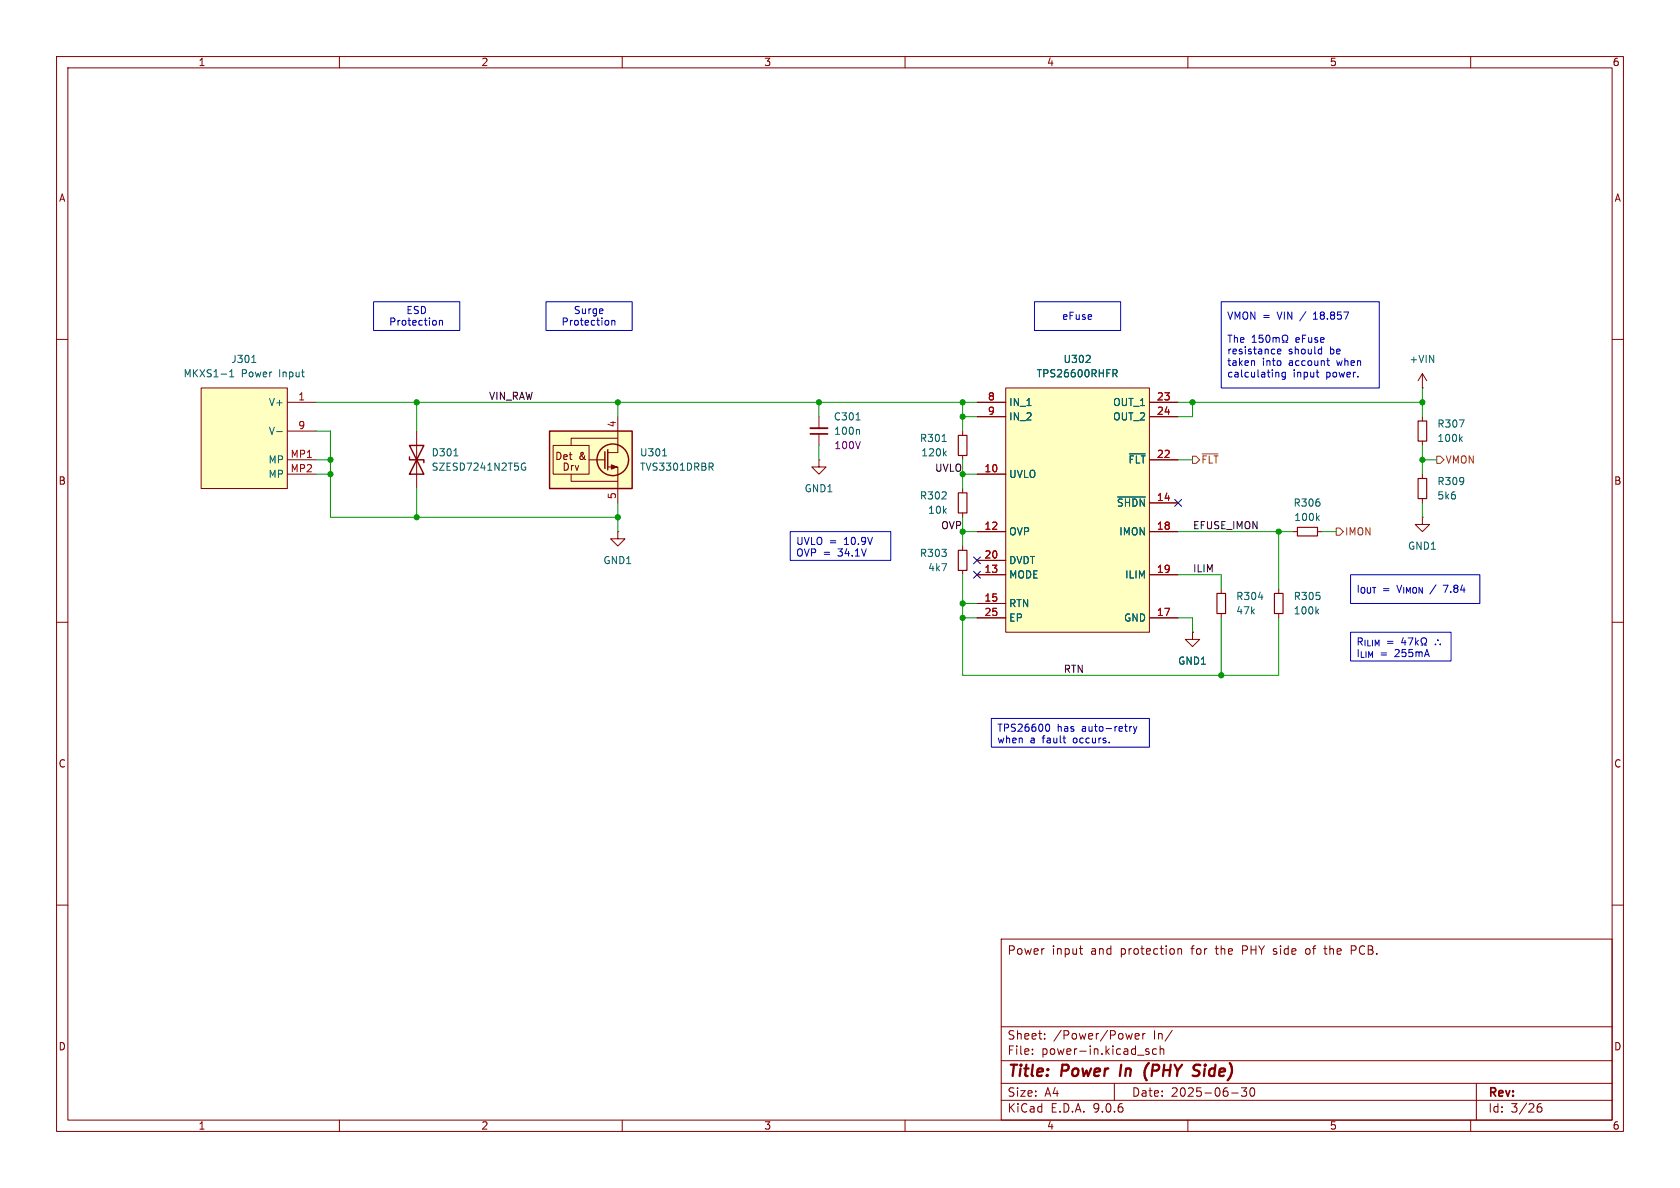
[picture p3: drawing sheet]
<svg xmlns="http://www.w3.org/2000/svg" width="297mm" height="210mm" viewBox="0 0 297 210" stroke-linecap="round" stroke-linejoin="round" font-family="sans-serif">
<g fill="none" stroke="#840000" stroke-width=".18">
<path d="M10 10h277v190h-277zM12 12h273v186h-273zM60 10v2M110 10v2M160 10v2M210 10v2M260 10v2M10 60h2M285 60h2M251.5 91.4v1.3h1.2l-1.2 1.3-1.3-1.3h1.3M251.5 91.4h.1M10 110h2"/>
<path d="M285 110h2M10 160h2M177 166h108v32h-108zM190.8 167.7h.6M191.1 168.6l.3 .1M208.2 167.8l.3-.1 .3 .1 .1 .9M208.2 167.7v1M231.1 167.7l-.3 .3v.4l.3 .3M234 167.7h.6M234.2 167.2v1.3l.4 .2M238.9 168h.6M239.5 167.2h-.6v1.5"/>
<path d="M285 160h2M60 198v2M110 198v2M160 198v2M177 194.5h108M177 191.5h108M177 187.5h108M177 181.5h108M182.5 186.3v.1M182.5 185.5v.1M184.7 183.6v.1M184.7 182.8v.1"/>
<path d="M197 191.5v3M200.2 182.7l-.3 1M200.7 183.2l.7-.1-.1-.3-.4-.1-.2 .2v.7h.6M202 182.7v1M202.5 182.7l-.3 .1-.2 .2M202.5 185.7l.7 .4-.2 .3-.5-.1M203.1 185.5l-.4-.1-.2 .2M204.5 185.5l-.5-.1-.3 .3v.4l.2 .2h.6M205.1 185.5l.2-.1 .4 .1v.9M205.1 184.9v1.5M207.2 182.1l-1.2 2M210 198v2"/>
<path d="M217.7 193.2h1.2M220.4 192.3l-.5 .6 .4 .1v.7l-.2 .1h-.4l-.2-.1M221.2 192.4l.1-.1a.81 .81 0 0 1 .6 .6 .81 .81 0 0 1-.3 .8l-.1 .1a.81 .81 0 0 1-.4-1.4M260 198v2M261 191.5v6.5M271.7 196l.3-.3h.5l.1 .3v.3l-.3 .3-.4-.1-.2-.2M272.5 195.1a.59 .59 0 0 0-.8 .6"/>
</g>
<path d="M198.2 188.2l-.2 2M203.1 187.9a2.35 2.35 0 0 0-.4 3.1M211.9 189.4a.44 .44 0 0 1 0 .6M211.9 188.2l.3 .1" fill="none" stroke="#840000" stroke-width=".4"/>
<path d="M177.8 68.6h25.4v43.2h-25.4z" fill="#ffffc2"/>
<g fill="none" stroke="#840000" stroke-width=".18">
<path d="M172.7 71.1h5.1M172.7 73.7h5.1M177.8 68.6h25.4v43.2h-25.4zM203.2 71.1h5.1M203.2 73.7h5.1M172.7 83.8h5.1M172.7 94h5.1M172.7 99.1h5.1M203.2 94h5.1M203.2 81.3h5.1M203.2 88.9h5.1M251.5 83.8v.8"/>
<path d="M251.5 88.1v.8M172.7 101.6h5.1M172.7 106.7h5.1M172.7 109.2h5.1M203.2 101.6h5.1M203.2 109.2h5.1"/>
</g>
<path d="M192 64.1h.7M192.7 62.9v.5M196.8 65.3h.4l.3 .3-.1 .4h-.6M197.1 66l.4 .6M197.6 87.9h4.9M199.6 80.2h2.9" fill="none" stroke="#006464" stroke-width=".18"/>
<path d="M250.7 84.6h1.5v3.5h-1.5z" fill="none" stroke="#840000" stroke-width=".2"/>
<path d="M35.6 68.6h15.2v17.8h-15.2z" fill="#ffffc2"/>
<g fill="none" stroke="#840000" stroke-width=".18">
<path d="M35.6 68.6h15.2v17.8h-15.2zM50.8 71.1h5.1M50.8 76.2h5.1M73.7 76.2v10.2M251.5 68.6h.1M251.5 66v2.6M251.5 73.7v.7M251.5 78v.7M251.5 66l-.8 1.3M251.5 66l.7 1.3M50.8 81.3h5.1M50.8 83.8h5.1"/>
<path d="M109.2 94v1.3h1.3l-1.3 1.2-1.3-1.2h1.3M109.2 94h.1M170.2 86.4v.7M170.2 90.7v.7M170.2 96.5v.8M228.6 94h.8M232.9 94h.8M170.2 100.8v.8M210.8 111.8v1.2h1.3l-1.3 1.3-1.3-1.3h1.3M210.8 111.8h.1M215.9 104.1v.8M215.9 108.5v.7"/>
<path d="M226.1 104.1v.8M226.1 108.5v.7"/>
</g>
<g fill="none" stroke="#006464" stroke-width=".18">
<path d="M40.6 66.6h.7M40.6 65.7l.4-.4v1.3M44.5 64.1h.7M48.9 76.3h1M258 74.2h.8l-.5 1.3M258.2 77.6l.3 .4M258.5 77.2l-.5 .5M80.2 80.6h.8M92.7 82.6h.2v.5h-.5l-.2-.3M92.9 81.9h-.5l-.2 .3M232.9 91.5l.3 .5M233.2 91.2l-.5 .5"/>
<path d="M222.5 105.6h.8M232.8 108l.3 .5M233.1 107.7l-.5 .5"/>
</g>
<path d="M250.7 74.4h1.5v3.6h-1.5zM169.4 97.3h1.5v3.5h-1.5zM169.4 87.1h1.5v3.6h-1.5zM229.4 93.2h3.5v1.5h-3.5zM215.1 104.9h1.6v3.6h-1.6zM225.3 104.9h1.5v3.6h-1.5z" fill="none" stroke="#840000" stroke-width=".2"/>
<path d="M72.4 78.7h2.5l-2.5 5.1h2.5zM72.4 80.8v.5h2.5v.5" fill="none" stroke="#840000" stroke-width=".25"/>
<path d="M97.2 76.2h14.6v10.2h-14.6z" fill="#ffffc2"/>
<g fill="none" stroke="#840000" stroke-width=".18">
<path d="M97.8 78.7h6.3v5.1h-6.3zM109.2 77.5h-8.2v1.2M109.2 73.7v6.3h-1.8M144.8 73.7v2M144.8 76.7v2M170.2 76.2v.8M172.7 71.1h5.1M172.7 73.7h5.1M203.2 71.1h5.1M203.2 73.7h5.1M101 83.8v1.3h8.2M104.1 81.3h2.8"/>
<path d="M107.4 82.6h1.8v6.3M144.8 81.3v1.3h1.2l-1.2 1.2-1.3-1.2h1.3M144.8 81.3h.1M170.2 80.5v.8M172.7 83.8h5.1M172.7 94h5.1M172.7 99.1h5.1M203.2 81.3h5.1M203.2 94h5.1M203.2 88.9h5.1M172.7 101.6h5.1M172.7 106.7h5.1"/>
<path d="M172.7 109.2h5.1M203.2 101.6h5.1M203.2 109.2h5.1M210.8 111.8h.1"/>
</g>
<g fill="none" stroke="#840000" stroke-width=".25">
<path d="M97.2 76.2h14.6v10.2h-14.6zM106.9 79.9v2.9M107.4 79.5v3.6"/>
<circle cx="108.3" cy="81.3" r="2.79"/>
</g>
<path d="M108.1 82.2l1 .4-1 .3z" fill="#840000" stroke="#840000" stroke-width=".18"/>
<g fill="none" stroke="#006464" stroke-width=".18">
<path d="M151.3 74.2h.8M151.8 75.9l.1 .2v.7M166.6 78h.7M167.3 79.7l-.5 .5M192 64.1h.7M192.7 62.9v.5M196.8 65.3h.4l.3 .3-.1 .4h-.6M197.1 66l.4 .6M117.1 80.6h.8M125.7 82.5l.4 .6M126 81.9l.1 .2-.1 .4M166.9 80.1l.4 .5"/>
<path d="M197.6 87.9h4.9M199.6 80.2h2.9"/>
</g>
<path d="M143.3 76.7h3" fill="none" stroke="#840000" stroke-width=".3"/>
<path d="M143.3 75.7h3" fill="none" stroke="#840000" stroke-width=".33"/>
<path d="M169.4 77h1.5v3.5h-1.5z" fill="none" stroke="#840000" stroke-width=".2"/>
<path d="M210.8 80.6h.7l.6 .7-.6 .6h-.7zM212.5 80.2h2.8M236.2 93.3h.7l.6 .7-.6 .6h-.7zM254 80.6h.6l.7 .7-.7 .6h-.6z" fill="none" stroke="#725600" stroke-width=".18"/>
<g fill="none" stroke="#009600" stroke-width=".18">
<path d="M55.9 76.2h2.5v15.2h50.8M55.9 71.1h116.8M73.7 71.1v5.1M109.2 71.1v2.6M144.8 71.1v2.6M144.8 78.7v2.6M170.2 73.7h2.5M170.2 71.1v5.1M208.3 71.1h43.2M210.8 71.1v2.6h-2.5M251.5 68.6v5.1M251.5 78.7v5.1"/>
<path d="M55.9 81.3h2.5M55.9 83.8h2.5M73.7 86.4v5M109.2 88.9v5.1M170.2 83.8h2.5M170.2 94h2.5M170.2 81.3v5.1M170.2 91.4v5.1M208.3 81.3h2.5M208.3 94h20.3M226.1 94v10.1M233.7 94h2.5"/>
<path d="M251.5 81.3h2.5M251.5 88.9v2.5M170.2 101.6v17.8h55.9v-10.2M170.2 109.2h2.5M170.2 106.7h2.5M208.3 109.2h2.5v2.6M208.3 101.6h7.6v2.5M215.9 109.2v10.2"/>
</g>
<path d="M172.1 98.5l1.2 1.2M173.3 98.5l-1.2 1.2M207.7 88.3l1.2 1.2M208.9 88.3l-1.2 1.2M172.1 101l1.2 1.2M173.3 101l-1.2 1.2" fill="none" stroke="#000084" stroke-width=".18"/>
<g fill="none" stroke="#0000c2" stroke-width=".18">
<path d="M66 53.3h15.3v5.1h-15.3zM77.7 56.6v.9M77.7 56.8l.2-.2 .3 .1v.8M96.5 53.3h15.3v5.1h-15.3zM108.2 56.8l.1-.2 .3 .1 .1 .8M108.2 56.6v.9M182.9 53.3h15.2v5.1h-15.2zM215.9 53.3h27.9v15.3h-27.9zM221.4 59.6l.3-.4v1.3M223.2 59.2h-.6v.7l.2-.2 .4 .1 .1 .2-.1 .4-.1 .1-.5-.1M223.9 59.4l.2-.2a.68 .68 0 0 1 .4 .7 .68 .68 0 0 1-.4 .6l-.2-.1-.1-.4zM225.1 59.7v.8"/>
<path d="M225.1 59.8l.3-.1 .2 .2M225.6 59.9l.2-.2h.3v.8M225.6 59.9v.6M232.2 56.4h.7M232.3 55.5h-.1M221.4 60.5h.7M221.6 63.8l.2 .1v.7M225.7 65.8l.4 .2v.7M225.8 62.1l.6-.1v-.2l-.4-.1-.2 .2 .1 .6h.5M226.7 60.5h.3v-.2a.54 .54 0 0 1-.3-.8 .54 .54 0 0 1 .8-.2 .58 .58 0 0 1-.1 1v.2h.3M227.2 65.9l-.3-.1-.3 .2 .1 .6h.5M227.2 65.8v1l-.2 .3-.3-.1"/>
<path d="M232.7 65.8h.5M232.9 66.6l.3 .1M233.3 61.7l.3 .1M233.6 62.5l-.3 .1M233.6 61.3v1.3M234.6 63.8h.4M234.7 64.4l.3 .2M139.7 94h17.8v5.1h-17.8zM238.8 111.8h17.7v5h-17.7zM238.8 101.6h22.8v5.1h-22.8zM248.1 112.7l-.3 .9h.8M248.4 113.2v.8"/>
<path d="M248.9 112.8h.9l-.6 1.2M250.3 112.8v1.2M250.4 113.6l.3 .4M250.7 113.2l-.4 .5M251.2 114h.3v-.2a.54 .54 0 0 1-.2-.7 .54 .54 0 0 1 .7-.3 .58 .58 0 0 1-.1 1v.2h.3M175.3 127h27.9v5.1h-27.9zM185 128.1l.1-.1a.68 .68 0 0 1 .5 .6 .68 .68 0 0 1-.5 .7l-.1-.1M187.9 130.5h.5M188.3 131.3h.1M199.7 128.4v.9M200.1 128.4l-.4 .3M200.4 128.4l.3 .9"/>
<path d="M200.7 129.3l-.3 .4M201 128.4l-.3 .9"/>
</g>
<g fill="#009600" stroke="#009600" stroke-width=".18">
<circle cx="109.2" cy="71.1" r=".46"/>
<circle cx="73.7" cy="71.1" r=".46"/>
<circle cx="58.4" cy="83.8" r=".46"/>
<circle cx="73.7" cy="91.4" r=".46"/>
<circle cx="109.2" cy="91.4" r=".46"/>
<circle cx="58.4" cy="81.3" r=".46"/>
<circle cx="210.8" cy="71.1" r=".46"/>
<circle cx="251.5" cy="71.1" r=".46"/>
<circle cx="215.9" cy="119.4" r=".46"/>
<circle cx="251.5" cy="81.3" r=".46"/>
<circle cx="226.1" cy="94" r=".46"/>
<circle cx="170.2" cy="73.7" r=".46"/>
<circle cx="170.2" cy="83.8" r=".46"/>
<circle cx="170.2" cy="94" r=".46"/>
<circle cx="144.8" cy="71.1" r=".46"/>
<circle cx="170.2" cy="71.1" r=".46"/>
<circle cx="170.2" cy="109.2" r=".46"/>
<circle cx="170.2" cy="106.7" r=".46"/>
</g>
<g font-size="2.8" fill="#840000">
<text x="178" y="190.9">Title:</text>
<text x="187.7" y="190.9">Power</text>
<text x="198.8" y="190.9">In</text>
<text x="203.9" y="190.9">(PHY</text>
<text x="213.4" y="190.9">Side)</text>
</g>
<g font-size="2.1" fill="#840000">
<text x="178" y="169">Power</text>
<text x="185.9" y="169">input</text>
<text x="192.9" y="169">and</text>
<text x="198.3" y="169">protection</text>
<text x="210.9" y="169">for</text>
<text x="215.4" y="169">the</text>
<text x="220.2" y="169">PHY side</text>
<text x="231.7" y="169">of</text>
<text x="235.2" y="169">the</text>
<text x="240" y="169">PCB.</text>
<text x="178" y="184">Sheet:</text>
<text x="186.2" y="184">/Power/Power</text>
<text x="204" y="184">In/</text>
<text x="178" y="186.7">File:</text>
<text x="184.1" y="186.7">power-in.kicad_sch</text>
<text x="178" y="196.9">KiCad</text>
<text x="178" y="194.1">Size:</text>
<text x="184.7" y="194.1">A4</text>
<text x="185.7" y="196.9">E.D.A.</text>
<text x="193.3" y="196.9">9.0.6</text>
<text x="200" y="194.1">Date:</text>
<text x="207" y="194.1">2025-06-30</text>
<text x="263" y="194.3">Rev:</text>
<text x="263" y="196.9">Id:</text>
<text x="267.1" y="196.9">3/26</text>
</g>
<g font-size="1.8" fill="#840000">
<text x="35" y="11.9">1</text>
<text x="85" y="11.9">2</text>
<text x="135" y="11.9">3</text>
<text x="185" y="11.9">4</text>
<text x="235" y="11.9">5</text>
<text x="285" y="11.9">6</text>
<text x="10.3" y="35.9">A</text>
<text x="285.3" y="35.9">A</text>
<text x="98.1" y="81.5">Det</text>
<text x="99.4" y="83.4">Drv</text>
<text x="102.3" y="81.5">&amp;</text>
<text x="10.3" y="85.9">B</text>
<text x="285.3" y="85.9">B</text>
<text x="10.3" y="135.9">C</text>
<text x="285.3" y="135.9">C</text>
<text x="10.3" y="185.9">D</text>
<text x="285.3" y="185.9">D</text>
<text x="35" y="199.9">1</text>
<text x="85" y="199.9">2</text>
<text x="135" y="199.9">3</text>
<text x="185" y="199.9">4</text>
<text x="235" y="199.9">5</text>
<text x="285" y="199.9">6</text>
</g>
<g font-size="1.8" fill="#0000c2">
<text x="68.7" y="57.8">Protection</text>
<text x="71.7" y="55.7">ESD</text>
<text x="99.2" y="57.8">Protection</text>
<text x="101.3" y="55.7">Surge</text>
<text x="187.7" y="56.7">eFuse</text>
<text x="216.9" y="56.7">VMON =</text>
<text x="226" y="56.7">VIN</text>
<text x="230.2" y="56.7">/</text>
<text x="232.7" y="56.7">18.857</text>
<text x="216.9" y="60.8">The</text>
<text x="216.9" y="62.8">resistance</text>
<text x="216.9" y="64.9">taken</text>
<text x="223.2" y="64.9">into</text>
<text x="227.8" y="62.8">should</text>
<text x="228" y="64.9">account</text>
<text x="229.2" y="60.8">eFuse</text>
<text x="235.2" y="62.8">be</text>
<text x="236.6" y="64.9">when</text>
<text x="216.9" y="66.9">calculating</text>
<text x="228.6" y="66.9">input</text>
<text x="234.6" y="66.9">power.</text>
<text x="140.7" y="96.7">UVLO =</text>
<text x="140.7" y="98.7">OVP =</text>
<text x="148.3" y="98.7">34.1V</text>
<text x="149.3" y="96.7">10.9V</text>
<text x="239.7" y="105">I_{OUT} V_{IMON} 7.84</text>
<text x="244.4" y="105">=</text>
<text x="253.2" y="105">/</text>
<text x="239.7" y="114.4">R_{ILIM}</text>
<text x="239.7" y="116.5">I_{LIM}</text>
<text x="244" y="116.5">=</text>
<text x="245.1" y="114.4">=</text>
<text x="246.7" y="116.5">255mA</text>
<text x="253.9" y="114.4">þÿ&quot;4</text>
<text x="176.2" y="129.7">TPS26600</text>
<text x="176.2" y="131.7">when</text>
<text x="182.1" y="131.7">a</text>
<text x="184.4" y="131.7">fault</text>
<text x="186.9" y="129.7">has</text>
<text x="190" y="131.7">occurs.</text>
<text x="191.4" y="129.7">auto-retry</text>
</g>
<g font-size="1.8" fill="#006464">
<text x="40.8" y="64.4">J301</text>
<text x="187.9" y="64.4">U302</text>
<text x="249.1" y="64.4">+VIN</text>
<text x="32.3" y="66.9">MKXS1-1</text>
<text x="42.6" y="66.9">Power</text>
<text x="47.4" y="72">V+</text>
<text x="49.4" y="66.9">Input</text>
<text x="178.3" y="72">IN_1</text>
<text x="183.2" y="66.9">TPS26600RHFR</text>
<text x="196.7" y="72">OUT_1</text>
<text x="47.4" y="77.1">V-</text>
<text x="147.3" y="74.5">C301</text>
<text x="147.4" y="77.1">100n</text>
<text x="178.3" y="74.5">IN_2</text>
<text x="196.7" y="74.5">OUT_2</text>
<text x="254" y="75.8">R307</text>
<text x="47.4" y="82.1">MP</text>
<text x="76.2" y="80.9">D301</text>
<text x="76.2" y="83.4">SZESD7241N2T5G</text>
<text x="113" y="83.4">TVS3301DRBR</text>
<text x="113" y="80.9">U301</text>
<text x="162.5" y="78.3">R301</text>
<text x="162.8" y="80.9">120k</text>
<text x="199.4" y="82.1">~{FLT}</text>
<text x="254" y="78.3">100k</text>
<text x="47.4" y="84.7">MP</text>
<text x="142.1" y="87.2">GND1</text>
<text x="162.5" y="88.5">R302</text>
<text x="178.3" y="84.7">UVLO</text>
<text x="197.3" y="89.8">~{SHDN}</text>
<text x="228.6" y="89.8">R306</text>
<text x="254" y="86">R309</text>
<text x="254" y="88.5">5k6</text>
<text x="164" y="91">10k</text>
<text x="178.3" y="94.8">OVP</text>
<text x="197.8" y="94.8">IMON</text>
<text x="228.7" y="92.3">100k</text>
<text x="106.6" y="99.9">GND1</text>
<text x="162.5" y="98.7">R303</text>
<text x="164" y="101.2">4k7</text>
<text x="178.3" y="99.9">DVDT</text>
<text x="248.8" y="97.4">GND1</text>
<text x="178.3" y="102.5">MODE</text>
<text x="178.3" y="107.5">RTN</text>
<text x="198.8" y="102.5">ILIM</text>
<text x="218.4" y="106.3">R304</text>
<text x="228.6" y="106.3">R305</text>
<text x="178.3" y="110.1">EP</text>
<text x="198.6" y="110.1">GND</text>
<text x="218.4" y="108.8">47k</text>
<text x="228.6" y="108.8">100k</text>
<text x="208.2" y="117.7">GND1</text>
</g>
<g font-size="1.8" fill="#a90000">
<text x="52.6" y="70.9">1</text>
<text x="174.6" y="70.9">8</text>
<text x="204.4" y="70.9">23</text>
<text x="52.6" y="75.9">9</text>
<text x="109" y="75.6" transform="rotate(-90 109 75.6)">4</text>
<text x="174.6" y="73.4">9</text>
<text x="204.4" y="73.4">24</text>
<text x="51.3" y="81">MP1</text>
<text x="51.3" y="83.6">MP2</text>
<text x="173.9" y="83.6">10</text>
<text x="204.4" y="81">22</text>
<text x="109" y="88.3" transform="rotate(-90 109 88.3)">5</text>
<text x="204.4" y="88.6">14</text>
<text x="173.9" y="93.7">12</text>
<text x="204.4" y="93.7">18</text>
<text x="173.9" y="98.8">20</text>
<text x="173.9" y="101.3">13</text>
<text x="204.4" y="101.3">19</text>
<text x="173.9" y="106.4">15</text>
<text x="173.9" y="109">25</text>
<text x="204.4" y="109">17</text>
</g>
<g font-size="1.8" fill="#0f0f0f">
<text x="86.4" y="70.8">VIN_RAW</text>
<text x="165.2" y="83.5">UVLO</text>
<text x="166.3" y="93.6">OVP</text>
<text x="210.8" y="93.6">EFUSE_IMON</text>
<text x="210.8" y="101.3">ILIM</text>
<text x="188" y="119">RTN</text>
</g>
<text font-size="1.8" fill="#840084" x="147.4" y="79.6">100V</text>
<g font-size="1.8" fill="#725600">
<text x="212.3" y="82.1">~{FLT}</text>
<text x="255.5" y="82.1">VMON</text>
<text x="237.7" y="94.8">IMON</text>
</g>
</svg>
